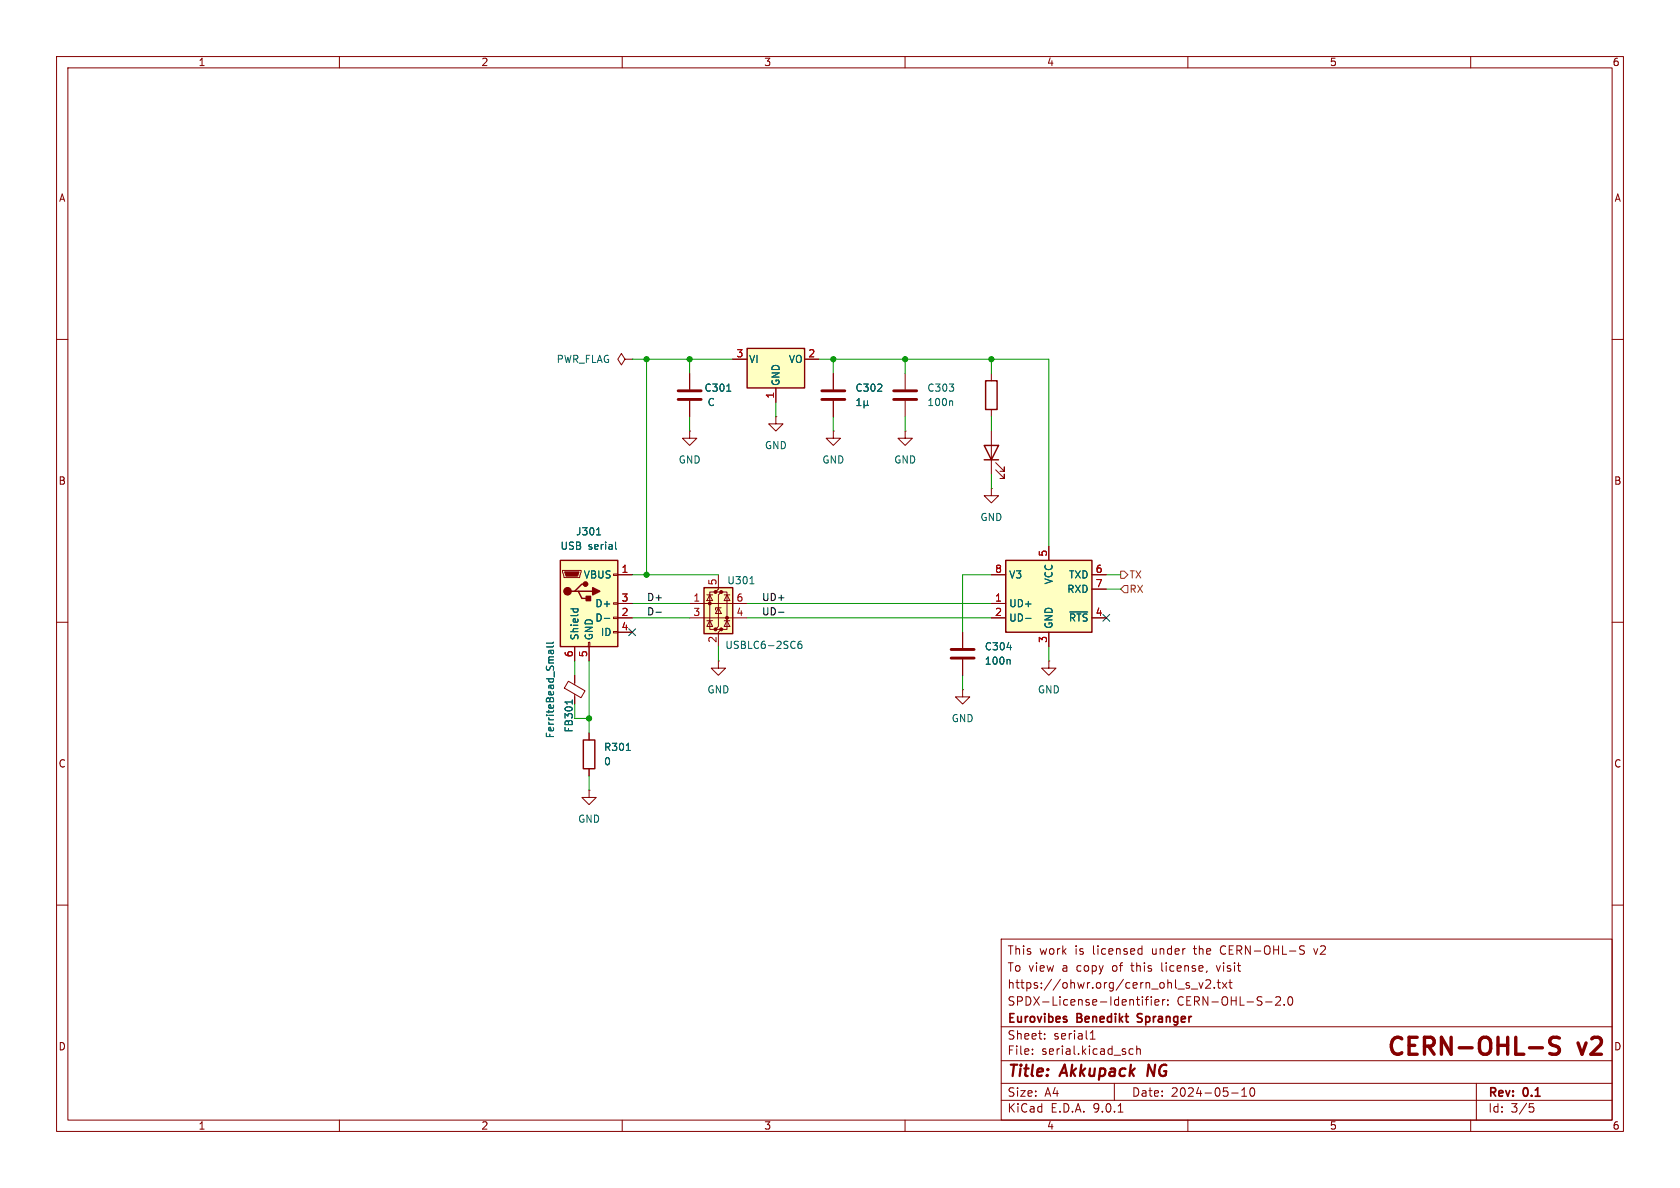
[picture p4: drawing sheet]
<svg xmlns="http://www.w3.org/2000/svg" width="297mm" height="210mm" viewBox="0 0 297 210" stroke-linecap="round" stroke-linejoin="round" font-family="sans-serif">
<g fill="none" stroke="#840000" stroke-width=".18">
<path d="M10 10h277v190h-277zM12 12h273v186h-273zM60 10v2M110 10v2M160 10v2M210 10v2M260 10v2M10 60h2M121.9 76.2v1.3h1.3l-1.3 1.2-1.3-1.2h1.3M121.9 76.2h.1M121.9 66v2.8M121.9 70.9v2.8"/>
<path d="M285 60h2M10 110h2M285 110h2M104.1 129.5v1.3M104.1 135.9v1.3M10 160h2M177 166h108v32h-108zM200.9 176.7h.6M201.3 177.7h.2M201.5 167.7l.4 .1M201.9 167.2v1.5M201.9 168.6l-.4 .1"/>
<path d="M202 176.2v.1M202 176.7v1M202.5 176.7h.5M203 176.2l-.3 .2v1.3M203.5 176.2v.1M203.5 176.7v1M204.2 177.2l.7-.1-.1-.3-.4-.1-.2 .2v.7h.6M205.5 176.7v1M206 176.7l-.3 .1-.2 .2M206.5 177.6v.1M206.5 176.8v.1M209.9 174.2l.3 .1 .1 .2-.2 .2h-.3"/>
<path d="M209.9 173.7l.3 .1M210.6 174.8h1.1M212 173.7l.3 1 .4-1M213.2 173.3l.5-.1 .3 .1v.3l-.9 1.1h.9M214.7 174.6v.1M215 170.7l.4 1M215.2 173.7h.5M215.4 173.2v1.3l.3 .2M216.1 173.7l.8 1M216.9 173.7l-.8 1M217.2 173.7h.6M217.5 173.2v1.3l.3 .2"/>
<path d="M225.5 176.3l.6-.1 .2 .1 .1 .3-.9 1.1h.9M227 177.6v.1M227.8 176.3l.2-.1a.81 .81 0 0 1 .6 .6 .81 .81 0 0 1-.3 .8l-.1 .1a.81 .81 0 0 1-.4-1.4zM229.9 167.8l.6 .3 .1 .3-.3 .3-.6-.1M229.9 167.3h.7M232.2 167.7l.4 1M285 160h2M60 198v2M110 198v2M160 198v2M177 194.5h108M177 191.5h108"/>
<path d="M177 187.5h108M177 181.5h108M182.5 186.3v.1M182.5 185.5v.1M184.7 183.6v.1M184.7 182.8v.1M192.7 183.7h.9M192.7 182.6l.5-.4v1.5M197 191.5v3M197.7 196.6h.8M200.3 185.5l-.4-.1-.3 .3v.4l.1 .2h.6M201 185.5l.2-.1 .3 .1 .1 .9"/>
<path d="M201 184.9v1.5M210 198v2M217.7 193.2h1.2M219.5 193.8h.9M219.5 192.7l.5-.4v1.5M221.1 192.4l.2-.1a.81 .81 0 0 1 .6 .6 .81 .81 0 0 1-.3 .8l-.1 .1a.81 .81 0 0 1-.4-1.4zM260 198v2M261 191.5v6.5M270.4 195.1h.7M270.5 195.7h.4l.3 .3-.2 .5-.5 .1"/>
</g>
<path d="M203.1 188.2l-.3 2" fill="none" stroke="#840000" stroke-width=".4"/>
<path d="M201.1 179.3v.5M201.1 180.6l.2 .1" fill="none" stroke="#840000" stroke-width=".3"/>
<path d="M270.4 185.2h2.3M275.7 183.5l-.4-.1h-.8a.73 .73 0 0 0-.5 .7 .73 .73 0 0 0 .5 .7 1.1 1.1 0 0 1 1.2 .7 .77 .77 0 0 1-.6 .9h-.7l-.4-.2" fill="none" stroke="#840000" stroke-width=".6"/>
<path d="M103.1 130.8h2.1v5.1h-2.1z" fill="none" stroke="#840000" stroke-width=".25"/>
<path d="M128.5 69.2h.7M110.7 132.7h.7" fill="none" stroke="#006464" stroke-width=".18"/>
<path d="M119.9 69.1h4.1M119.9 70.6h4.1" fill="none" stroke="#840000" stroke-width=".51"/>
<path d="M132.1 61.6h10.1v7h-10.1z" fill="#ffffc2"/>
<path d="M132.1 61.6h10.1v7h-10.1z" fill="none" stroke="#840000" stroke-width=".25"/>
<g fill="none" stroke="#840000" stroke-width=".18">
<path d="M129.5 63.5h2.6M137.2 68.6v2.5M142.2 63.5h2.6M160 76.2v1.3h1.3l-1.3 1.2-1.3-1.2h1.3M160 76.2h.1M160 66v2.8M160 70.9v2.8M101.6 119.4v1.6M170.2 111.8v2.8M170.2 116.6v2.8M185.4 116.8v1.3h1.3l-1.3 1.3-1.3-1.3h1.3M185.4 116.8h.1"/>
<path d="M100.5 120.4l2.9 1.7-.7 1.2-2.9-1.7zM101.6 122.7v1.8M170.2 121.9v1.3h1.2l-1.2 1.3-1.3-1.3h1.3M170.2 121.9h.1"/>
</g>
<path d="M158 69.1h4.1M158 70.6h4.1M168.1 114.8h4.1M168.1 116.3h4.1" fill="none" stroke="#840000" stroke-width=".51"/>
<path d="M168.2 70.9l.2 .1v.7M97.3 115l.1 .5M97.8 115v.5M97.9 115h-.8v.5M97.9 114.2l-.2 .2h-1.1M97.9 113.5l-.2 .2h-1.1M178 114.5h.8M178.4 116.6l.2 .2v.6M101.2 123.7v.8M101.2 124.1h-1.3l.2 .1" fill="none" stroke="#006464" stroke-width=".18"/>
<path d="M99.1 99.1h10.1v15.2h-10.1z" fill="#ffffc2"/>
<path d="M99.1 99.1h10.1v15.2h-10.1zM101.6 104.5h.6l.7 1.3h1.2M102.2 104.5h2.6M103.5 103.3h-.6l-1.3 1.2h-.6" fill="none" stroke="#840000" stroke-width=".25"/>
<path d="M99.4 100.8h3.3v.3l-.2 1h-2.8zM101.6 114.3v2.5M104 113.5h.3v.8h-.3zM104.1 114.3v2.5M108.5 101.5h.7v.2h-.7zM108.5 106.6h.7v.2h-.7zM108.5 109.1h.7v.2h-.7zM108.5 111.6h.7v.3h-.7zM109.2 101.6h2.6M109.2 106.7h2.6M109.2 109.2h2.6M109.2 111.8h2.6" fill="none" stroke="#840000" stroke-width=".18"/>
<path d="M99.8 101.1h2.6l-.3 .8h-2z" fill="#840000" stroke="#840000" stroke-width=".18"/>
<g fill="#840000" stroke="#840000" stroke-width=".25">
<path d="M103.6 105.4h.8v.8h-.8z"/>
<path d="M104.8 103.9l1.2 .6-1.2 .7z"/>
<circle cx="100.3" cy="104.5" r=".63"/>
<circle cx="103.5" cy="103.3" r=".38"/>
</g>
<path d="M105.5 94.6h.7M108.8 95.8v1.1l.2 .2M100.9 107.6h1.3M101.4 107.6l-.1 .4M102.1 107.6l.1 .4M106.8 109.3h1" fill="none" stroke="#006464" stroke-width=".18"/>
<path d="M177.8 99.1h15.2v12.7h-15.2z" fill="#ffffc2"/>
<path d="M177.8 99.1h15.2v12.7h-15.2z" fill="none" stroke="#840000" stroke-width=".25"/>
<g fill="none" stroke="#840000" stroke-width=".18">
<path d="M110.5 63.5l-.6-1-.7 1 .7 1 .6-1h1.3M111.8 63.5h.1M137.2 73.7v1.2h1.2l-1.2 1.3-1.3-1.3h1.3M137.2 73.7h.1M147.3 76.2v1.3h1.3l-1.3 1.2-1.3-1.2h1.3M147.3 76.2h.1M147.3 66v2.8M147.3 70.9v2.8M185.4 96.5v2.6M127 116.8v1.3h1.3l-1.3 1.3-1.3-1.3h1.3M127 116.8h.1M175.3 101.6h2.5"/>
<path d="M175.3 106.7h2.5M175.3 109.2h2.5M185.4 111.8v2.5M193 101.6h2.6M193 109.2h2.6M193 104.1h2.6M104.1 139.7v1.3h1.3l-1.3 1.2-1.2-1.2h1.2M104.1 139.7h.1"/>
</g>
<path d="M151.5 71.7h.7M151.5 70.8l.3-.4v1.3M152.8 71.5l.1 .2h.3l.2-.2M152.8 70.9v1.2M153.4 71.5l.1 .2M153.4 70.9v.6M181.3 109.3h1M189.1 108.2h3.2" fill="none" stroke="#006464" stroke-width=".18"/>
<path d="M145.3 69.1h4.1M145.3 70.6h4.1" fill="none" stroke="#840000" stroke-width=".51"/>
<path d="M124.5 103.9h5v8.1h-5z" fill="#ffffc2"/>
<g fill="#840000" stroke="#840000" stroke-width=".18">
<circle cx="125.5" cy="106.7" r=".25"/>
<circle cx="126.5" cy="104.6" r=".25"/>
<circle cx="126.5" cy="111.3" r=".25"/>
<circle cx="127.5" cy="104.6" r=".25"/>
<circle cx="127.5" cy="111.3" r=".25"/>
<circle cx="128.5" cy="109.2" r=".25"/>
</g>
<g fill="none" stroke="#840000" stroke-width=".18">
<path d="M121.9 66v2.8M121.9 70.9v2.8M129.5 63.5h2.6M137.2 68.6v2.5M142.2 63.5h2.6M147.3 66v2.8M147.3 70.9v2.8M175.3 66v1.3M175.3 72.4v1.3M175.3 76.2v7.6M175.3 86.4v1.2h1.2l-1.2 1.3-1.3-1.3h1.3M175.3 86.4h.1"/>
<path d="M176 83.1l1.5 1.5v-.8v.8h-.7M176 81.8l1.5 1.5v-.7v.7h-.7M185.4 96.5v2.6M101.6 114.3v2.5M101.6 119.4v1.3M104.1 114.3v2.5M109.2 106.7h2.6M109.2 109.2h2.6M109.2 101.6h2.6M109.2 111.8h2.6M121.9 106.7h10.2M121.9 109.2h10.2"/>
<path d="M125 109.7h1M125 105.2h1M125.5 105.2l.5 1h-1zM125.5 109.7l.5 1h-1zM126.5 104.6h-1v6.7h1M127 101.6v2.5l-.5 .5h1l-.5 .6v5.5l-.5 .6h1l-.5 .5v2.5M127 107.4l.5 1.1h-1zM127.5 107.4h-1v.4M127.5 104.6h1v6.7h-1M128 109.7h1M128 105.2h1M128.5 105.2l.5 1h-1z"/>
<path d="M128.5 109.7l.5 1h-1zM170.2 111.8v2.8M170.2 116.6v2.8M175.3 106.7h2.5M175.3 109.2h2.5M175.3 101.6h2.5M185.4 111.8v2.5M193 109.2h2.6M193 101.6h2.6M193 104.1h2.6M101.6 123.2v1.3M104.1 129.5v1.3"/>
<path d="M104.1 135.9v1.3"/>
</g>
<path d="M174 78.7h2.5l-1.2 2.6zM174.2 67.3h2.1v5.1h-2.1zM174 81.3h2.5M124.5 103.9h5v8.1h-5z" fill="none" stroke="#840000" stroke-width=".25"/>
<g fill="none" stroke="#006464" stroke-width=".18">
<path d="M128.5 69.2h.7M151.5 71.7h.7M151.5 70.8l.3-.4v1.3M152.8 71.5l.1 .2h.3l.2-.2M152.8 70.9v1.2M153.4 71.5l.1 .2M153.4 70.9v.6M105.5 94.6h.7M108.8 95.8v1.1l.2 .2M97.3 115l.1 .5M97.8 115v.5M97.9 115h-.8v.5"/>
<path d="M97.9 114.2l-.2 .2h-1.1M97.9 113.5l-.2 .2h-1.1M100.9 107.6h1.3M101.4 107.6l-.1 .4M102.1 107.6l.1 .4M106.8 109.3h1M132.6 103.2h.7M141.7 113.4h-.4a.86 .86 0 0 0 0 1.2l.4-.1 .1-.4-.3-.3h-.2l-.2 .3M178 114.5h.8M178.4 116.6l.2 .2v.6M181.3 109.3h1M189.1 108.2h3.2"/>
<path d="M101.2 123.7v.8M101.2 124.1h-1.3l.2 .1M110.7 132.7h.7"/>
</g>
<path d="M198.1 101h.7l.6 .6-.6 .6h-.7zM198.8 103.5h.6v1.3h-.6l-.7-.7z" fill="none" stroke="#725600" stroke-width=".18"/>
<path d="M116 108.2h.9M137.6 108.2h1" fill="none" stroke="#0f0f0f" stroke-width=".18"/>
<g fill="none" stroke="#009600" stroke-width=".18">
<path d="M111.8 63.5h17.7M114.3 63.5v38.1M121.9 63.5v2.5M121.9 73.7v2.5M137.2 71.1v2.6M144.8 63.5h40.6v33M147.3 63.5v2.5M147.3 73.7v2.5M160 63.5v2.5M160 73.7v2.5M175.3 63.5v2.5M175.3 73.7v2.5"/>
<path d="M175.3 83.8v2.6M101.6 116.8v2.6M104.1 116.8v12.7M111.8 101.6h15.2M111.8 106.7h10.1M111.8 109.2h10.1M127 114.3v2.5M132.1 106.7h43.2M132.1 109.2h43.2M170.2 119.4v2.5M175.3 101.6h-5.1v10.2M185.4 114.3v2.5"/>
<path d="M195.6 101.6h2.5M195.6 104.1h2.5M101.6 127h2.5M104.1 137.2v2.5"/>
</g>
<path d="M111.2 111.2l1.2 1.2M112.4 111.2l-1.2 1.2M195 108.6l1.2 1.2M196.2 108.6l-1.2 1.2" fill="none" stroke="#000084" stroke-width=".18"/>
<g fill="#009600" stroke="#009600" stroke-width=".18">
<circle cx="147.3" cy="63.5" r=".46"/>
<circle cx="160" cy="63.5" r=".46"/>
<circle cx="175.3" cy="63.5" r=".46"/>
<circle cx="114.3" cy="101.6" r=".46"/>
<circle cx="104.1" cy="127" r=".46"/>
<circle cx="114.3" cy="63.5" r=".46"/>
<circle cx="121.9" cy="63.5" r=".46"/>
</g>
<g font-size="4.2" fill="#840000">
<text x="245" y="187.4">CERN-OHL-S</text>
<text x="279.3" y="187.4">v2</text>
</g>
<g font-size="2.8" fill="#840000">
<text x="178" y="190.9">Title:</text>
<text x="187.7" y="190.9">Akkupack</text>
<text x="203.7" y="190.9">NG</text>
</g>
<g font-size="2.1" fill="#840000">
<text x="178" y="172">To view</text>
<text x="178" y="169">This</text>
<text x="183.7" y="169">work</text>
<text x="187.8" y="172">a</text>
<text x="190.1" y="169">is</text>
<text x="190.5" y="172">copy</text>
<text x="193.3" y="169">licensed</text>
<text x="196.9" y="172">of</text>
<text x="200.4" y="172">this</text>
<text x="203.9" y="169">under</text>
<text x="205.9" y="172">license,</text>
<text x="211.5" y="169">the</text>
<text x="215.8" y="172">visit</text>
<text x="216.3" y="169">CERN-OHL-S</text>
<text x="233" y="169">v2</text>
<text x="178" y="178">SPDX-License-Identifier:</text>
<text x="178" y="175">https://ohwr.org/cern_ohl_s_v2.txt</text>
<text x="208" y="178">CERN-OHL-S-2.0</text>
<text x="178" y="184">Sheet:</text>
<text x="178" y="181.2">Eurovibes</text>
<text x="186.2" y="184">serial1</text>
<text x="190.5" y="181.2">Benedikt</text>
<text x="201.8" y="181.2">Spranger</text>
<text x="178" y="186.7">File:</text>
<text x="184.1" y="186.7">serial.kicad_sch</text>
<text x="178" y="196.9">KiCad</text>
<text x="178" y="194.1">Size:</text>
<text x="184.7" y="194.1">A4</text>
<text x="185.7" y="196.9">E.D.A.</text>
<text x="193.3" y="196.9">9.0.1</text>
<text x="200" y="194.1">Date:</text>
<text x="207" y="194.1">2024-05-10</text>
<text x="263" y="194.3">Rev:</text>
<text x="263" y="196.9">Id:</text>
<text x="267.1" y="196.9">3/5</text>
<text x="269.4" y="194.3">0.1</text>
</g>
<g font-size="1.8" fill="#840000">
<text x="35" y="11.9">1</text>
<text x="85" y="11.9">2</text>
<text x="135" y="11.9">3</text>
<text x="185" y="11.9">4</text>
<text x="235" y="11.9">5</text>
<text x="285" y="11.9">6</text>
<text x="10.3" y="35.9">A</text>
<text x="285.3" y="35.9">A</text>
<text x="10.3" y="85.9">B</text>
<text x="285.3" y="85.9">B</text>
<text x="10.3" y="135.9">C</text>
<text x="285.3" y="135.9">C</text>
<text x="10.3" y="185.9">D</text>
<text x="285.3" y="185.9">D</text>
<text x="35" y="199.9">1</text>
<text x="85" y="199.9">2</text>
<text x="135" y="199.9">3</text>
<text x="185" y="199.9">4</text>
<text x="235" y="199.9">5</text>
<text x="285" y="199.9">6</text>
</g>
<g font-size="1.8" fill="#006464">
<text x="98.3" y="64.4">PWR_FLAG</text>
<text x="132.3" y="64.4">VI</text>
<text x="139.4" y="64.4">VO</text>
<text x="124.4" y="69.4">C301</text>
<text x="125" y="72">C</text>
<text x="138" y="68.3" transform="rotate(-90 138 68.3)">GND</text>
<text x="151.1" y="69.4">C302</text>
<text x="163.8" y="69.4">C303</text>
<text x="163.8" y="72">100n</text>
<text x="119.9" y="82.1">GND</text>
<text x="135.1" y="79.6">GND</text>
<text x="145.3" y="82.1">GND</text>
<text x="158" y="82.1">GND</text>
<text x="101.7" y="94.8">J301</text>
<text x="173.2" y="92.3">GND</text>
<text x="99" y="97.4">USB</text>
<text x="104" y="97.4">serial</text>
<text x="103.1" y="102.5">VBUS</text>
<text x="105.2" y="107.5">D+</text>
<text x="128.5" y="103.5">U301</text>
<text x="178.3" y="102.5">V3</text>
<text x="178.3" y="107.5">UD+</text>
<text x="186.3" y="103.4" transform="rotate(-90 186.3 103.4)">VCC</text>
<text x="188.6" y="105">RXD</text>
<text x="188.9" y="102.5">TXD</text>
<text x="102.5" y="113.3" transform="rotate(-90 102.5 113.3)">Shield</text>
<text x="105" y="113.3" transform="rotate(-90 105 113.3)">GND</text>
<text x="105.2" y="110.1">D-</text>
<text x="106.1" y="112.6">ID</text>
<text x="178.3" y="110.1">UD-</text>
<text x="186.3" y="111.3" transform="rotate(-90 186.3 111.3)">GND</text>
<text x="188.9" y="110.1">~{RTS}</text>
<text x="128.1" y="114.9">USBLC6-2SC6</text>
<text x="174" y="115.2">C304</text>
<text x="174" y="117.7">100n</text>
<text x="125" y="122.8">GND</text>
<text x="183.4" y="122.8">GND</text>
<text x="98.1" y="130.6" transform="rotate(-90 98.1 130.6)">FerriteBead_Small</text>
<text x="101.4" y="129.6" transform="rotate(-90 101.4 129.6)">FB301</text>
<text x="168.1" y="127.9">GND</text>
<text x="106.7" y="132.9">R301</text>
<text x="106.7" y="135.5">0</text>
<text x="102.1" y="145.6">GND</text>
</g>
<g font-size="1.8" fill="#a90000">
<text x="130.1" y="63.2">3</text>
<text x="142.8" y="63.2">2</text>
<text x="136.9" y="70.6" transform="rotate(-90 136.9 70.6)">1</text>
<text x="109.8" y="101.3">1</text>
<text x="175.8" y="101.3">8</text>
<text x="185.2" y="98.5" transform="rotate(-90 185.2 98.5)">5</text>
<text x="193.6" y="101.3">6</text>
<text x="109.8" y="106.4">3</text>
<text x="122.5" y="106.4">1</text>
<text x="126.7" y="103.6" transform="rotate(-90 126.7 103.6)">5</text>
<text x="130.1" y="106.4">6</text>
<text x="175.8" y="106.4">1</text>
<text x="193.6" y="103.9">7</text>
<text x="109.8" y="109">2</text>
<text x="109.8" y="111.5">4</text>
<text x="122.5" y="109">3</text>
<text x="126.7" y="113.7" transform="rotate(-90 126.7 113.7)">2</text>
<text x="130.1" y="109">4</text>
<text x="175.8" y="109">2</text>
<text x="185.2" y="113.7" transform="rotate(-90 185.2 113.7)">3</text>
<text x="193.6" y="109">4</text>
<text x="101.3" y="116.3" transform="rotate(-90 101.3 116.3)">6</text>
<text x="103.9" y="116.3" transform="rotate(-90 103.9 116.3)">5</text>
</g>
<g font-size="1.8" fill="#0f0f0f">
<text x="114.3" y="106.3">D+</text>
<text x="134.6" y="106.3">UD+</text>
<text x="114.3" y="108.9">D-</text>
<text x="134.6" y="108.9">UD-</text>
</g>
<g font-size="1.8" fill="#725600">
<text x="199.6" y="105">RX</text>
<text x="199.6" y="102.5">TX</text>
</g>
</svg>
